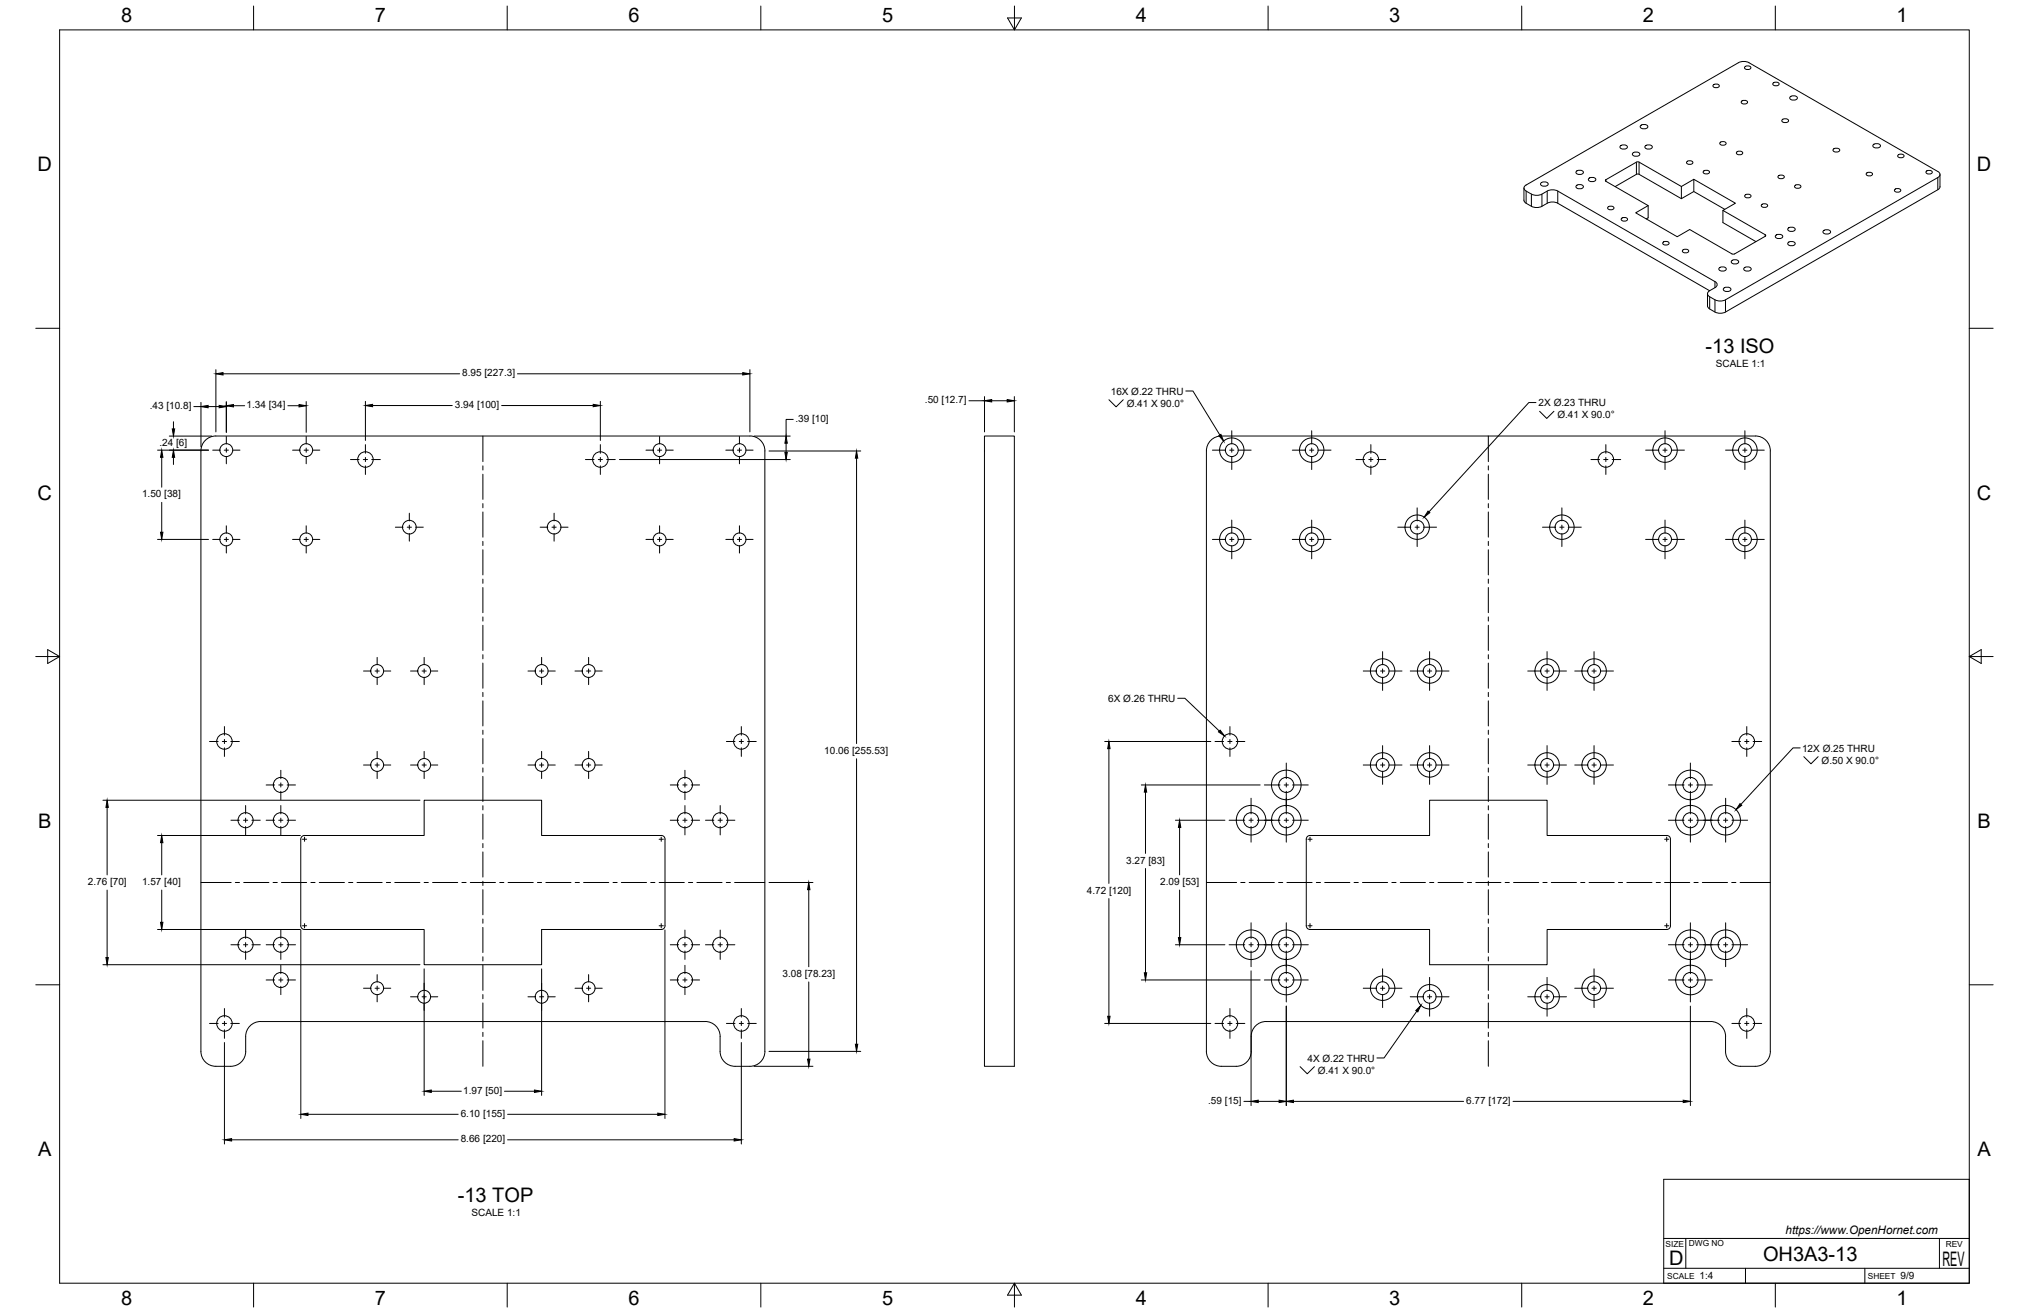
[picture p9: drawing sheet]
<svg xmlns="http://www.w3.org/2000/svg" width="864mm" height="559mm" viewBox="0 0 864 559" stroke-linecap="round" stroke-linejoin="round" font-family="sans-serif">
<!-- layer: Visible -->
<g fill="none" stroke="#000" stroke-width=".43">
<path d="M729.2 36.2a1.67 1.67 0 0 1 2.6 .3 1.57 1.57 0 0 1-2.7 0zM742.6 28.5a1.67 1.67 0 0 1 2.6 .3 1.57 1.57 0 0 1-2.7 0zM754.6 35.4a1.67 1.67 0 0 1 2.7 .3 1.57 1.57 0 0 1-2.8 0zM698.3 53.5a1.93 1.93 0 0 1 3.1 .5 1.86 1.86 0 0 1-3.3-.2zM741.2 43.2a1.67 1.67 0 0 1 2.6 .3 1.57 1.57 0 0 1-2.7 0zM758.5 51a1.7 1.7 0 0 1 2.8 .5 1.64 1.64 0 0 1-2.9-.3zM761.9 41.3a1.93 1.93 0 0 1 3.1 .5 1.86 1.86 0 0 1-3.2-.3zM655.9 77.9a1.93 1.93 0 0 1 3 .6 1.86 1.86 0 0 1-3.2-.3zM670.9 79a1.87 1.87 0 0 1 3 .6 1.81 1.81 0 0 1-3.1-.3zM670.9 72.9a1.87 1.87 0 0 1 3 .6 1.81 1.81 0 0 1-3.1-.3zM676.2 76a1.87 1.87 0 0 1 3 .5 1.81 1.81 0 0 1-3.1-.2zM683.5 76.5l13.6-7.6 18.5 10.5 5.3-3.1 17.7 10.2-5.3 3.1 18 10.3 .2 .5-13.7 7.8-18.6-10.5-5.3 3.1-17.7-10.2 5.3-3.1-18-10.3"/>
<path d="M683.5 76.5l-.2 .3 .2 .3M687.5 79.4l9-5.2 .9-.1 18.2 10.5 5.3-3.1 13.2 7.6M689.7 62.1a1.87 1.87 0 0 1 3 .6 1.81 1.81 0 0 1-3.2-.3zM694.9 65.2a1.87 1.87 0 0 1 3.1 .5 1.81 1.81 0 0 1-3.2-.2zM700.3 62.1a1.87 1.87 0 0 1 3 .6 1.81 1.81 0 0 1-3.2-.3zM715.6 79.4v5.2M717.9 68.9a1.67 1.67 0 0 1 2.7 .3 1.57 1.57 0 0 1-2.8 0zM720.9 76.3v5.2M725 72.9a1.67 1.67 0 0 1 2.6 .3 1.57 1.57 0 0 1-2.7 0zM732.1 60.7a1.67 1.67 0 0 1 2.6 .3 1.57 1.57 0 0 1-2.7 0zM739.1 64.8a1.67 1.67 0 0 1 2.7 .3 1.57 1.57 0 0 1-2.8 0zM756.8 75a1.67 1.67 0 0 1 2.7 .3 1.57 1.57 0 0 1-2.8 0z"/>
<path d="M763.9 79.1a1.67 1.67 0 0 1 2.6 .3 1.57 1.57 0 0 1-2.7 0zM780.3 63.5a1.7 1.7 0 0 1 2.7 .5 1.64 1.64 0 0 1-2.8-.2zM794.4 73.8a1.67 1.67 0 0 1 2.6 .3 1.57 1.57 0 0 1-2.7 0zM797.3 61.6a1.93 1.93 0 0 1 3.1 .6 1.86 1.86 0 0 1-3.3-.3zM807.8 66.1a1.67 1.67 0 0 1 2.6 .3 1.57 1.57 0 0 1-2.7 0zM819.8 73a1.67 1.67 0 0 1 2.7 .3 1.57 1.57 0 0 1-2.8 0zM825.7 74.3v5.1l-.2 .7-.7 .6-90.4 52.1-2.6 .5a7.5 7.5 0 0 1-4.1-1.8l-.9-1.3M648.6 80v5.2l1 1.3a7.1 7.1 0 0 0 4.8 1.8 7.3 7.3 0 0 0 4.1-1.8l2.6-.5 1.9 .5 64.7 37.2M684.3 88.2a1.67 1.67 0 0 1 2.7 .3 1.57 1.57 0 0 1-2.8 0zM690.1 93a1.67 1.67 0 0 1 2.6 .3 1.57 1.57 0 0 1-2.7 0zM701.5 87.5v5.2l-.8 .5M733.3 89.6v5.1l14.1 8.1"/>
<path d="M742.7 83.1a1.67 1.67 0 0 1 2.6 .3 1.57 1.57 0 0 1-2.7 0zM749.7 87.2a1.67 1.67 0 0 1 2.7 .3 1.57 1.57 0 0 1-2.8 0zM761.1 97.2a1.87 1.87 0 0 1 3 .5 1.81 1.81 0 0 1-3.2-.3zM776.1 98.3a1.93 1.93 0 0 1 3 .5 1.86 1.86 0 0 1-3.2-.3zM806.4 80.7a1.67 1.67 0 0 1 2.6 .3 1.57 1.57 0 0 1-2.7 0zM707.8 103.2a1.67 1.67 0 0 1 2.6 .3 1.57 1.57 0 0 1-2.7 0zM716.1 106.5a1.67 1.67 0 0 1 2.7 .3 1.57 1.57 0 0 1-2.8 0zM731.7 114.1a1.87 1.87 0 0 1 3 .5 1.81 1.81 0 0 1-3.1-.3zM737 111a1.87 1.87 0 0 1 3 .6 1.81 1.81 0 0 1-3.1-.3zM742.3 114.1a1.87 1.87 0 0 1 3 .5 1.81 1.81 0 0 1-3.1-.3zM755.8 100.2a1.87 1.87 0 0 1 3 .6 1.81 1.81 0 0 1-3.2-.3zM761.1 103.3a1.87 1.87 0 0 1 3 .5 1.81 1.81 0 0 1-3.2-.3z"/>
<path d="M726.8 125v5.2M729.9 122.4l-2.2 1.3M730 122.4l.7-.7 .2-.8-1-1.1-66.9-38.5-2.6-.5a7.3 7.3 0 0 0-4.1 1.8l-2.6 .5a7.5 7.5 0 0 1-4.1-1.8l-.9-1.1 .1-.8 .8-.7 90.3-52 1.9-.5 2.6 .5 81.2 47v1.2l-.8 .7-90.4 52-2.6 .5a7.5 7.5 0 0 1-4.1-1.8l-.8-.7-.1-.8 .9-1.1M733.6 122.7a1.93 1.93 0 0 1 3.1 .6 1.86 1.86 0 0 1-3.2-.3zM325.5 191.9v255.6M325.6 191.9a6.3 6.3 0 0 0-6.4-6.3l-227.3-.1a6.4 6.4 0 0 0-6.4 6.4v255.6a6.4 6.4 0 0 0 6.4 6.3h6.3a6.4 6.4 0 0 0 6.4-6.3v-6.4M419 185.6h12.7v268.2h-12.7zM129.6 355.6h50.9v-15h50v15h51M129.6 355.6l-1.3 .6-.3 1v36.8l.3 .9 1.3 .7h50.9v15h50v-15h51l.9-.3 .7-1.3-.1-36.8-.2-1-1.3-.6M557.6 355.6h50.9v-15h50v15h50.9M709.4 355.6l1.3 .6 .3 1v36.8l-.3 .9-1.3 .7h-50.9v15h-50v-15h-50.9l-1-.3-.6-1.3v-36.8l.3-1 1.3-.6M104.6 441.1a6.4 6.4 0 0 1 6.3-6.4l189.2 .1a6.3 6.3 0 0 1 6.4 6.3"/>
<path d="M306.5 441.1v6.4a6.4 6.4 0 0 0 6.4 6.3h6.3a6.4 6.4 0 0 0 6.4-6.3M532.5 441.1a6.4 6.4 0 0 1 6.4-6.4l189.2 .1a6.3 6.3 0 0 1 6.4 6.3M532.5 441.1l.1 6.4a6.4 6.4 0 0 1-6.4 6.3h-6.4a6.4 6.4 0 0 1-6.3-6.3v-255.6a6.3 6.3 0 0 1 6.3-6.3l227.4-.1a6.4 6.4 0 0 1 6.3 6.4v255.6a6.3 6.3 0 0 1-6.3 6.3h-6.4a6.4 6.4 0 0 1-6.4-6.3v-6.4"/>
<circle cx="96.3" cy="191.6" r="2.74"/>
<circle cx="130.3" cy="191.6" r="2.74"/>
<circle cx="155.5" cy="195.6" r="3.3"/>
<circle cx="255.5" cy="195.6" r="3.3"/>
<circle cx="280.7" cy="191.6" r="2.74"/>
<circle cx="314.8" cy="191.6" r="2.74"/>
<circle cx="524.3" cy="191.6" r="2.74"/>
<circle cx="524.3" cy="191.6" r="5.2"/>
<circle cx="558.3" cy="191.6" r="2.74"/>
<circle cx="558.3" cy="191.6" r="5.2"/>
<circle cx="583.5" cy="195.6" r="3.3"/>
<circle cx="683.5" cy="195.6" r="3.3"/>
<circle cx="708.7" cy="191.6" r="2.74"/>
<circle cx="708.7" cy="191.6" r="5.2"/>
<circle cx="742.7" cy="191.6" r="2.74"/>
<circle cx="742.7" cy="191.6" r="5.2"/>
<circle cx="96.3" cy="229.6" r="2.74"/>
<circle cx="130.3" cy="229.6" r="2.74"/>
<circle cx="174.2" cy="224.4" r="2.91"/>
<circle cx="235.8" cy="224.4" r="2.91"/>
<circle cx="280.7" cy="229.6" r="2.74"/>
<circle cx="314.8" cy="229.6" r="2.74"/>
<circle cx="524.3" cy="229.6" r="2.74"/>
<circle cx="524.3" cy="229.6" r="5.2"/>
<circle cx="558.3" cy="229.6" r="2.74"/>
<circle cx="558.3" cy="229.6" r="5.2"/>
<circle cx="603.2" cy="224.4" r="2.91"/>
<circle cx="603.2" cy="224.4" r="5.2"/>
<circle cx="664.8" cy="224.4" r="2.91"/>
<circle cx="664.8" cy="224.4" r="5.2"/>
<circle cx="708.7" cy="229.6" r="2.74"/>
<circle cx="708.7" cy="229.6" r="5.2"/>
<circle cx="742.7" cy="229.6" r="2.74"/>
<circle cx="742.7" cy="229.6" r="5.2"/>
<circle cx="160.5" cy="285.6" r="2.74"/>
<circle cx="180.5" cy="285.6" r="2.74"/>
<circle cx="230.5" cy="285.6" r="2.74"/>
<circle cx="250.5" cy="285.6" r="2.74"/>
<circle cx="588.5" cy="285.6" r="2.74"/>
<circle cx="588.5" cy="285.6" r="5.2"/>
<circle cx="608.5" cy="285.6" r="2.74"/>
<circle cx="608.5" cy="285.6" r="5.2"/>
<circle cx="658.5" cy="285.6" r="2.74"/>
<circle cx="658.5" cy="285.6" r="5.2"/>
<circle cx="678.5" cy="285.6" r="2.74"/>
<circle cx="678.5" cy="285.6" r="5.2"/>
<circle cx="95.5" cy="315.6" r="3.3"/>
<circle cx="315.5" cy="315.6" r="3.3"/>
<circle cx="523.5" cy="315.6" r="3.3"/>
<circle cx="743.5" cy="315.6" r="3.3"/>
<circle cx="119.5" cy="334.1" r="3.2"/>
<circle cx="160.5" cy="325.6" r="2.74"/>
<circle cx="180.5" cy="325.6" r="2.74"/>
<circle cx="230.5" cy="325.6" r="2.74"/>
<circle cx="250.5" cy="325.6" r="2.74"/>
<circle cx="291.5" cy="334.1" r="3.2"/>
<circle cx="547.5" cy="334.1" r="3.2"/>
<circle cx="547.5" cy="334.1" r="6.3"/>
<circle cx="588.5" cy="325.6" r="2.74"/>
<circle cx="588.5" cy="325.6" r="5.2"/>
<circle cx="608.5" cy="325.6" r="2.74"/>
<circle cx="608.5" cy="325.6" r="5.2"/>
<circle cx="658.5" cy="325.6" r="2.74"/>
<circle cx="658.5" cy="325.6" r="5.2"/>
<circle cx="678.5" cy="325.6" r="2.74"/>
<circle cx="678.5" cy="325.6" r="5.2"/>
<circle cx="719.5" cy="334.1" r="3.2"/>
<circle cx="719.5" cy="334.1" r="6.3"/>
<circle cx="104.5" cy="349.1" r="3.2"/>
<circle cx="119.5" cy="349.1" r="3.2"/>
<circle cx="291.5" cy="349.1" r="3.2"/>
<circle cx="306.5" cy="349.1" r="3.2"/>
<circle cx="532.5" cy="349.1" r="3.2"/>
<circle cx="532.5" cy="349.1" r="6.3"/>
<circle cx="547.5" cy="349.1" r="3.2"/>
<circle cx="547.5" cy="349.1" r="6.3"/>
<circle cx="719.5" cy="349.1" r="3.2"/>
<circle cx="719.5" cy="349.1" r="6.3"/>
<circle cx="734.5" cy="349.1" r="3.2"/>
<circle cx="734.5" cy="349.1" r="6.3"/>
<circle cx="104.5" cy="402.1" r="3.2"/>
<circle cx="119.5" cy="402.1" r="3.2"/>
<circle cx="119.5" cy="417.1" r="3.2"/>
<circle cx="291.5" cy="417.1" r="3.2"/>
<circle cx="291.5" cy="402.1" r="3.2"/>
<circle cx="306.5" cy="402.1" r="3.2"/>
<circle cx="532.5" cy="402.1" r="3.2"/>
<circle cx="532.5" cy="402.1" r="6.3"/>
<circle cx="547.5" cy="417.1" r="3.2"/>
<circle cx="547.5" cy="402.1" r="3.2"/>
<circle cx="547.5" cy="402.1" r="6.3"/>
<circle cx="547.5" cy="417.1" r="6.3"/>
<circle cx="719.5" cy="417.1" r="3.2"/>
<circle cx="719.5" cy="402.1" r="3.2"/>
<circle cx="719.5" cy="417.1" r="6.3"/>
<circle cx="719.5" cy="402.1" r="6.3"/>
<circle cx="734.5" cy="402.1" r="3.2"/>
<circle cx="734.5" cy="402.1" r="6.3"/>
<circle cx="95.5" cy="435.6" r="3.3"/>
<circle cx="160.5" cy="420.6" r="2.74"/>
<circle cx="180.5" cy="424.2" r="2.74"/>
<circle cx="230.5" cy="424.2" r="2.74"/>
<circle cx="250.5" cy="420.6" r="2.74"/>
<circle cx="315.5" cy="435.6" r="3.3"/>
<circle cx="523.5" cy="435.6" r="3.3"/>
<circle cx="588.5" cy="420.6" r="2.74"/>
<circle cx="588.5" cy="420.6" r="5.2"/>
<circle cx="608.5" cy="424.2" r="2.74"/>
<circle cx="608.5" cy="424.2" r="5.2"/>
<circle cx="658.5" cy="424.2" r="2.74"/>
<circle cx="658.5" cy="424.2" r="5.2"/>
<circle cx="678.5" cy="420.6" r="2.74"/>
<circle cx="678.5" cy="420.6" r="5.2"/>
<circle cx="743.5" cy="435.6" r="3.3"/>
</g>
<!-- layer: Visible Narrow -->
<g fill="none" stroke="#000" stroke-width=".43">
<path d="M683.5 76.5v.6M696.5 69.3v4.6M697.6 69.3v4.6M824.8 75.8v4.7M649.6 81.6v4.7M651.8 82.9v4.6M656.3 82.9v4.6M658.5 81.6v4.7M663 81.6v4.7M751.3 99.9v.6M729.9 120v2.3M727.7 126.6v4.6"/>
<path d="M729.9 127.9v4.6M734.4 127.9v4.6"/>
</g>
<!-- layer: Border -->
<g fill="none" stroke="#000" stroke-width=".43">
<path d="M25.4 12.7h812.8v533.4h-812.8zM107.9 2.6v10.1M215.9 2.6v10.1M323.8 2.6v10.1M428.8 7.6h5.9l-2.9 5.1zM431.8 2.6v10.1M539.7 2.6v10.1M647.7 2.6v10.1M755.6 2.6v10.1M15.2 139.7h10.2M838.2 139.7h10.1M15.2 279.4h10.2"/>
<path d="M20.3 276.5l5.1 2.9-5.1 3zM838.2 279.4l5.1-2.9v5.9zM838.2 279.4h10.1M15.2 419.1h10.2M838.2 419.1h10.1M107.9 546.1v10.2M215.9 546.1v10.2M323.8 546.1v10.2M431.8 546.1l2.9 5.1h-5.9zM431.8 546.1v10.2M539.7 546.1v10.2M647.7 546.1v10.2"/>
<path d="M755.6 546.1v10.2"/>
</g>
<!-- layer: Titleblock -->
<path d="M708.1 501.9h130.1v44.2h-130.1zM708.1 539.8h130.1M708.1 527.1h130.1M717.5 527.1v12.7M742.9 539.8v6.3M793.7 539.8v6.3M825.5 527.1v12.7" fill="none" stroke="#000" stroke-width=".43"/>
<!-- layer: Smart Centers -->
<g fill="none" stroke="#000" stroke-width=".43">
<path d="M90.5 191.6h3.2M95.4 191.6h1.8M96.3 185.8v3.1M96.3 190.7v1.8M96.3 194.3v3.1M99 191.6h3.1M124.5 191.6h3.2M129.4 191.6h1.8M130.3 185.8v3.1M130.3 190.7v1.8M130.3 194.3v3.1M133 191.6h3.1"/>
<path d="M149.2 195.6h3.6M154.6 195.6h1.8M155.5 189.2v3.7M155.5 194.7v1.8M155.5 198.3v3.6M158.2 195.6h3.7M205.5 185.6v10.9M205.5 198.2v1.8M249.2 195.6h3.7M254.6 195.6h1.8M255.5 189.2v3.7M255.5 194.7v1.8"/>
<path d="M255.5 198.3v3.6M258.2 195.6h3.7M274.9 191.6h3.1M279.8 191.6h1.8M280.7 185.8v3.1M280.7 190.7v1.8M280.7 194.3v3.1M283.4 191.6h3.1M308.9 191.6h3.1M313.8 191.6h1.8M314.7 185.8v3.1M314.7 190.7v1.8"/>
<path d="M314.7 194.3v3.1M317.4 191.6h3.1M516 191.6h5.6M523.4 191.6h1.8M524.3 183.3v5.6M524.3 190.7v1.8M524.3 194.3v5.5M527 191.6h5.5M550 191.6h5.6M557.4 191.6h1.8M558.3 183.3v5.6M558.3 190.7v1.8"/>
<path d="M558.3 194.3v5.5M561 191.6h5.5M577.1 195.6h3.7M582.6 195.6h1.8M583.5 189.2v3.7M583.5 194.7v1.8M583.5 198.3v3.6M586.2 195.6h3.6M633.5 185.6v10.9M633.5 198.2v1.8M677.1 195.6h3.7M682.6 195.6h1.8"/>
<path d="M683.5 189.2v3.7M683.5 194.7v1.8M683.5 198.3v3.6M686.2 195.6h3.6M700.4 191.6h5.6M707.8 191.6h1.8M708.7 183.3v5.6M708.7 190.7v1.8M708.7 194.3v5.5M711.4 191.6h5.5M734.4 191.6h5.6M741.8 191.6h1.8"/>
<path d="M742.7 183.3v5.6M742.7 190.7v1.8M742.7 194.3v5.5M745.4 191.6h5.5M174.2 218.4v3.3M205.5 201.8v10.7M205.5 214.3v1.8M205.5 217.9v10.7M235.8 218.4v3.3M603.2 216.1v5.6M633.5 201.8v10.7M633.5 214.3v1.8"/>
<path d="M633.5 217.9v10.7M664.8 216.1v5.6M90.5 229.6h3.2M95.4 229.6h1.8M96.3 223.8v3.1M96.3 228.7v1.8M96.3 232.3v3.1M99 229.6h3.1M124.5 229.6h3.2M129.4 229.6h1.8M130.3 223.8v3.1M130.3 228.7v1.8"/>
<path d="M130.3 232.3v3.1M133 229.6h3.1M168.3 224.4h3.3M173.3 224.4h1.8M174.2 223.5v1.8M174.2 227.1v3.2M176.9 224.4h3.3M205.5 230.4v1.8M205.5 234v10.7M229.9 224.4h3.3M234.9 224.4h1.8M235.8 223.5v1.8"/>
<path d="M235.8 227.1v3.2M238.5 224.4h3.3M274.9 229.6h3.1M279.8 229.6h1.8M280.7 223.8v3.1M280.7 228.7v1.8M280.7 232.3v3.1M283.4 229.6h3.1M308.9 229.6h3.1M313.8 229.6h1.8M314.7 223.8v3.1M314.7 228.7v1.8"/>
<path d="M314.7 232.3v3.1M317.4 229.6h3.1M516 229.6h5.6M523.4 229.6h1.8M524.3 221.3v5.6M524.3 228.7v1.8M524.3 232.3v5.5M527 229.6h5.5M550 229.6h5.6M557.4 229.6h1.8M558.3 221.3v5.6M558.3 228.7v1.8"/>
<path d="M558.3 232.3v5.5M561 229.6h5.5M594.9 224.4h5.6M602.3 224.4h1.8M603.2 223.5v1.8M603.2 227.1v5.5M605.9 224.4h5.5M633.5 230.4v1.8M633.5 234v10.7M656.5 224.4h5.6M663.9 224.4h1.8M664.8 223.5v1.8"/>
<path d="M664.8 227.1v5.5M667.5 224.4h5.5M700.4 229.6h5.6M707.8 229.6h1.8M708.7 221.3v5.6M708.7 228.7v1.8M708.7 232.3v5.5M711.4 229.6h5.5M734.4 229.6h5.6M741.8 229.6h1.8M742.7 221.3v5.6M742.7 228.7v1.8"/>
<path d="M742.7 232.3v5.5M745.4 229.6h5.5M205.5 246.5v1.8M205.5 250v10.8M633.5 246.5v1.8M633.5 250v10.8M160.5 279.8v3.1M180.5 279.8v3.1M205.5 262.6v1.7M205.5 266.1v10.7M205.5 278.6v1.8M230.5 279.8v3.1"/>
<path d="M250.5 279.8v3.1M588.5 277.3v5.6M608.5 277.3v5.6M633.5 262.6v1.7M633.5 266.1v10.7M633.5 278.6v1.8M658.5 277.3v5.6M678.5 277.3v5.6M154.7 285.6h3.2M159.6 285.6h1.8M160.5 284.7v1.8M160.5 288.2v3.2"/>
<path d="M163.2 285.6h3.1M174.7 285.6h3.1M179.6 285.6h1.8M180.5 284.7v1.8M180.5 288.2v3.2M183.2 285.6h3.1M205.5 282.2v10.7M205.5 294.7v1.8M205.5 298.3v10.7M224.7 285.6h3.2M229.6 285.6h1.8M230.5 284.7v1.8"/>
<path d="M230.5 288.2v3.2M233.2 285.6h3.1M244.7 285.6h3.1M249.6 285.6h1.8M250.5 284.7v1.8M250.5 288.2v3.2M253.2 285.6h3.1M580.2 285.6h5.6M587.6 285.6h1.8M588.5 284.7v1.8M588.5 288.2v5.6M591.2 285.6h5.5"/>
<path d="M600.2 285.6h5.6M607.6 285.6h1.8M608.5 284.7v1.8M608.5 288.2v5.6M611.2 285.6h5.5M633.5 282.2v10.7M633.5 294.7v1.8M633.5 298.3v10.7M650.2 285.6h5.6M657.6 285.6h1.8M658.5 284.7v1.8M658.5 288.2v5.6"/>
<path d="M661.2 285.6h5.5M670.2 285.6h5.6M677.6 285.6h1.8M678.5 284.7v1.8M678.5 288.2v5.6M681.2 285.6h5.5M89.2 315.6h3.7M94.6 315.6h1.8M95.5 309.2v3.7M95.5 314.7v1.8M95.5 318.3v3.6M98.2 315.6h3.7"/>
<path d="M160.5 319.8v3.1M180.5 319.8v3.1M205.5 310.8v1.7M205.5 314.3v10.8M230.5 319.8v3.1M250.5 319.8v3.1M309.2 315.6h3.6M314.6 315.6h1.8M315.5 309.2v3.7M315.5 314.7v1.8M315.5 318.3v3.6M318.2 315.6h3.7"/>
<path d="M517.1 315.6h3.7M522.6 315.6h1.8M523.5 309.2v3.7M523.5 314.7v1.8M523.5 318.3v3.6M526.2 315.6h3.6M588.5 317.3v5.6M608.5 317.3v5.6M633.5 310.8v1.7M633.5 314.3v10.8M658.5 317.3v5.6M678.5 317.3v5.6"/>
<path d="M737.1 315.6h3.7M742.6 315.6h1.8M743.5 309.2v3.7M743.5 314.7v1.8M743.5 318.3v3.6M746.2 315.6h3.6M113.3 334.1h3.6M118.6 334.1h1.8M119.5 327.8v3.6M119.5 333.2v1.8M119.5 336.8v3.5M122.2 334.1h3.6"/>
<path d="M154.7 325.6h3.2M159.6 325.6h1.8M160.5 324.7v1.8M160.5 328.3v3.1M163.2 325.6h3.1M174.7 325.6h3.1M179.6 325.6h1.8M180.5 324.7v1.8M180.5 328.3v3.1M183.2 325.6h3.1M205.5 326.8v1.8M205.5 330.4v10.7"/>
<path d="M224.7 325.6h3.2M229.6 325.6h1.8M230.5 324.7v1.8M230.5 328.3v3.1M233.2 325.6h3.1M244.7 325.6h3.1M249.6 325.6h1.8M250.5 324.7v1.8M250.5 328.3v3.1M253.2 325.6h3.1M285.3 334.1h3.5M290.6 334.1h1.8"/>
<path d="M291.5 327.8v3.6M291.5 333.2v1.8M291.5 336.8v3.5M294.2 334.1h3.6M532.5 339.7v6.7M538.1 334.1h6.7M546.6 334.1h1.8M547.5 324.7v6.7M547.5 333.2v1.8M547.5 336.8v9.6M550.2 334.1h6.6M580.2 325.6h5.6"/>
<path d="M587.6 325.6h1.8M588.5 324.7v1.8M588.5 328.3v5.5M591.2 325.6h5.5M600.2 325.6h5.6M607.6 325.6h1.8M608.5 324.7v1.8M608.5 328.3v5.5M611.2 325.6h5.5M633.5 326.8v1.8M633.5 330.4v10.7M650.2 325.6h5.6"/>
<path d="M657.6 325.6h1.8M658.5 324.7v1.8M658.5 328.3v5.5M661.2 325.6h5.5M670.2 325.6h5.6M677.6 325.6h1.8M678.5 324.7v1.8M678.5 328.3v5.5M681.2 325.6h5.5M710.1 334.1h6.7M718.6 334.1h1.8M719.5 324.7v6.7"/>
<path d="M719.5 333.2v1.8M719.5 336.8v9.6M722.2 334.1h6.6M734.5 339.7v6.7M98.3 349.1h3.6M103.6 349.1h1.8M104.5 342.8v3.6M104.5 348.2v1.8M104.5 351.7v3.6M107.2 349.1h3.6M113.3 349.1h3.6M118.6 349.1h1.8"/>
<path d="M119.5 342.8v3.6M119.5 348.2v1.8M119.5 351.7v3.6M122.2 349.1h3.6M128.7 357.2h1.8M129.6 356.3v1.8M205.5 342.9v1.8M205.5 346.5v10.7M205.5 359v1.8M280.5 357.2h1.8M281.4 356.3v1.8M285.3 349.1h3.5"/>
<path d="M290.6 349.1h1.8M291.5 342.8v3.6M291.5 348.2v1.8M291.5 351.7v3.6M294.2 349.1h3.6M300.3 349.1h3.5M305.6 349.1h1.8M306.5 342.8v3.6M306.5 348.2v1.8M306.5 351.7v3.6M309.2 349.1h3.6M523.1 349.1h6.7"/>
<path d="M531.6 349.1h1.8M532.5 348.2v1.8M532.5 351.7v6.7M535.2 349.1h9.6M546.6 349.1h1.8M547.5 348.2v1.8M547.5 351.7v6.7M550.2 349.1h6.6M556.7 357.2h1.8M557.6 356.3v1.8M633.5 342.9v1.8M633.5 346.5v10.7"/>
<path d="M633.5 359v1.8M708.5 357.2h1.8M709.4 356.3v1.8M710.1 349.1h6.7M718.6 349.1h1.8M719.5 348.2v1.8M719.5 351.7v6.7M722.2 349.1h9.6M733.6 349.1h1.8M734.5 348.2v1.8M734.5 351.7v6.7M737.2 349.1h6.6"/>
<path d="M85.5 375.6h12.9M100.2 375.6h1.7M103.7 375.6h10.7M116.2 375.6h1.8M119.8 375.6h10.7M132.3 375.6h1.8M135.9 375.6h10.7M148.4 375.6h1.8M152 375.6h10.7M164.4 375.6h1.8M168 375.6h10.7M180.5 375.6h1.8"/>
<path d="M184.1 375.6h10.7M196.6 375.6h1.8M200.2 375.6h10.7M205.5 362.6v10.7M205.5 375.1v1.8M205.5 378.6v10.7M212.7 375.6h1.8M216.2 375.6h10.8M228.7 375.6h1.8M232.3 375.6h10.7M244.8 375.6h1.8M248.4 375.6h10.7"/>
<path d="M260.9 375.6h1.8M264.5 375.6h10.7M277 375.6h1.7M280.5 375.6h10.8M293 375.6h1.8M296.6 375.6h10.7M309.1 375.6h1.8M312.7 375.6h12.8M513.5 375.6h12.8M528.1 375.6h1.8M531.7 375.6h10.7M544.2 375.6h1.8"/>
<path d="M547.8 375.6h10.7M560.3 375.6h1.7M563.8 375.6h10.7M576.3 375.6h1.8M579.9 375.6h10.7M592.4 375.6h1.8M596 375.6h10.7M608.5 375.6h1.8M612.1 375.6h10.7M624.6 375.6h1.7M628.1 375.6h10.8M633.5 362.6v10.7"/>
<path d="M633.5 375.1v1.8M633.5 378.6v10.7M640.6 375.6h1.8M644.2 375.6h10.7M656.7 375.6h1.8M660.3 375.6h10.7M672.8 375.6h1.8M676.3 375.6h10.8M688.8 375.6h1.8M692.4 375.6h10.7M704.9 375.6h1.8M708.5 375.6h10.7"/>
<path d="M721 375.6h1.8M724.6 375.6h10.7M737.1 375.6h1.7M740.6 375.6h12.9M104.5 395.8v3.6M119.5 395.8v3.6M128.7 394h1.8M129.6 393.1v1.8M205.5 391.1v1.8M205.5 394.7v10.7M280.5 394h1.8M281.4 393.1v1.8"/>
<path d="M291.5 395.8v3.6M306.5 395.8v3.6M532.5 392.7v6.7M547.5 392.7v6.7M556.7 394h1.8M557.6 393.1v1.8M633.5 391.1v1.8M633.5 394.7v10.7M708.5 394h1.8M709.4 393.1v1.8M719.5 392.7v6.7M734.5 392.7v6.7"/>
<path d="M98.3 402.1h3.6M103.6 402.1h1.8M104.5 401.2v1.8M104.5 404.7v3.6M107.2 402.1h3.6M113.3 402.1h3.6M113.3 417.1h3.6M118.6 402.1h1.8M118.6 417.1h1.8M119.5 401.2v1.8M119.5 404.7v3.6M119.5 410.8v3.6"/>
<path d="M119.5 416.2v1.8M119.5 419.8v3.5M122.2 402.1h3.6M122.2 417.1h3.6M160.5 414.8v3.1M160.5 419.7v1.8M180.5 418.4v3.1M205.5 407.2v1.8M205.5 410.8v10.7M230.5 418.4v3.1M250.5 414.8v3.1M250.5 419.7v1.8"/>
<path d="M285.3 402.1h3.5M285.3 417.1h3.5M290.6 402.1h1.8M290.6 417.1h1.8M291.5 401.2v1.8M291.5 404.7v3.6M291.5 410.8v3.6M291.5 416.2v1.8M291.5 419.8v3.5M294.2 402.1h3.6M294.2 417.1h3.6M300.3 402.1h3.5"/>
<path d="M305.6 402.1h1.8M306.5 401.2v1.8M306.5 404.7v3.6M309.2 402.1h3.6M523.1 402.1h6.7M531.6 402.1h1.8M532.5 401.2v1.8M532.5 404.7v6.7M535.2 402.1h9.6M538.1 417.1h6.7M546.6 402.1h1.8M546.6 417.1h1.8"/>
<path d="M547.5 401.2v1.8M547.5 404.7v9.7M547.5 416.2v1.8M547.5 419.8v6.6M550.2 402.1h6.6M550.2 417.1h6.6M588.5 412.3v5.6M588.5 419.7v1.8M608.5 416v5.5M633.5 407.2v1.8M633.5 410.8v10.7M658.5 416v5.5"/>
<path d="M678.5 412.3v5.6M678.5 419.7v1.8M710.1 402.1h6.7M710.1 417.1h6.7M718.6 402.1h1.8M718.6 417.1h1.8M719.5 401.2v1.8M719.5 404.7v9.7M719.5 416.2v1.8M719.5 419.8v6.6M722.2 402.1h9.6M722.2 417.1h6.6"/>
<path d="M733.6 402.1h1.8M734.5 401.2v1.8M734.5 404.7v6.7M737.2 402.1h6.6M89.2 435.6h3.7M94.6 435.6h1.8M95.5 429.2v3.7M95.5 434.7v1.8M95.5 438.3v3.6M98.2 435.6h3.7M154.7 420.6h3.2M159.6 420.6h1.8"/>
<path d="M160.5 423.2v3.2M163.2 420.6h3.1M174.7 424.2h3.1M179.6 424.2h1.8M180.5 423.3v1.8M180.5 426.9v3.1M183.2 424.2h3.1M205.5 423.3v1.8M205.5 426.8v10.8M205.5 439.4v1.7M224.7 424.2h3.2M229.6 424.2h1.8"/>
<path d="M230.5 423.3v1.8M230.5 426.9v3.1M233.2 424.2h3.1M244.7 420.6h3.1M249.6 420.6h1.8M250.5 423.2v3.2M253.2 420.6h3.1M309.2 435.6h3.6M314.6 435.6h1.8M315.5 429.2v3.7M315.5 434.7v1.8M315.5 438.3v3.6"/>
<path d="M318.2 435.6h3.7M517.1 435.6h3.7M522.6 435.6h1.8M523.5 429.2v3.7M523.5 434.7v1.8M523.5 438.3v3.6M526.2 435.6h3.6M580.2 420.6h5.6M587.6 420.6h1.8M588.5 423.2v5.6M591.2 420.6h5.5M600.2 424.2h5.6"/>
<path d="M607.6 424.2h1.8M608.5 423.3v1.8M608.5 426.9v5.6M611.2 424.2h5.5M633.5 423.3v1.8M633.5 426.8v10.8M633.5 439.4v1.7M650.2 424.2h5.6M657.6 424.2h1.8M658.5 423.3v1.8M658.5 426.9v5.6M661.2 424.2h5.5"/>
<path d="M670.2 420.6h5.6M677.6 420.6h1.8M678.5 423.2v5.6M681.2 420.6h5.5M737.1 435.6h3.7M742.6 435.6h1.8M743.5 429.2v3.7M743.5 434.7v1.8M743.5 438.3v3.6M746.2 435.6h3.6M205.5 442.9v10.9M633.5 442.9v10.9"/>
</g>
<!-- layer: FD_Dimensions -->
<g fill="none" stroke="#000" stroke-width=".43">
<path d="M91.9 157.3v26.5M94.9 159.1h100.8M220.2 159.1h95.9M319.2 157.3v26.5M73.8 179.5v3M82.5 173h3M85.5 171.3v18.9M88.6 173h4.7M96.3 170.9v13.1M99.4 172.7h4.7M122.5 172.7h4.8M130.3 170.9v13.1"/>
<path d="M155.5 170.8v16.7M158.6 172.6h33.9M213.5 172.6h39M255.5 170.8v16.7M337.6 178.5h-3v7.1M412.4 170.6h6.6M419 168.8v15M422.1 170.6h6.6M431.7 168.8v15M67.1 191.6h21.7M68.8 194.6v12.7M72.1 185.6h18"/>
<path d="M73.8 194.6v3.1M263.7 195.6h72.7M321 185.6h15.4M327.3 191.9h39.1M334.6 188.6v3.9M364.6 195v121.5M68.8 213.8v12.7M67.1 229.6h21.7M470.2 315.6h45.2M472 318.6v57.4M364.6 322.9v121.5M485.8 334.1h50.6"/>
<path d="M487.6 337.1v26.1M43.8 340.6h135M45.6 343.6v28.7M67.1 355.6h60.7M68.8 358.6v13.7M500.3 349.1h21.1M502.1 352.1v20.2M45.6 378.8v28.7M68.8 378.8v13.7M327.3 375.6h18.7M344.2 378.6v32.9M487.6 369.6v44.4"/>
<path d="M502.1 378.8v20.2M67.1 395.6h60.7M128 395.8v80.2M283 395.8v80.2M472 382.4v50.1M43.8 410.6h135M180.5 412.3v53.9M230.5 412.3v53.9M344.2 417.9v32.9M485.8 417.1h50.6M500.3 402.1h21.1M532.5 413.2v57.3"/>
<path d="M470.2 435.6h45.2M547.5 428.2v42.3M719.5 428.2v42.3M95.5 443.7v43.2M315.5 443.7v43.2M321 453.8h25M327.3 447.5h39.1M131.1 474.2h63.9M183.6 464.4h12.7M214.7 464.4h12.8M216 474.2h64M529.4 468.7h3.1"/>
<path d="M535.5 468.7h8.9M550.5 468.7h72.5M644 468.7h72.4M98.6 485.1h96.4M216 485.1h96.5"/>
</g>
<g fill="#000" stroke="#000" stroke-width=".43">
<path d="M91.9 159.1l3-.5v1zM316.1 158.6l3.1 .5-3.1 .5zM85.5 173l3.1-.5v1zM93.3 172.5l3 .5-3 .5zM96.3 172.7l3.1-.5v1zM127.3 172.2l3 .5-3 .5zM155.5 172.6l3.1-.5v1zM252.5 172.1l3 .5-3 .5zM419 170.6l3.1-.5v1zM428.7 170.1l3 .5-3 .5zM68.8 191.6l.5 3h-1zM73.8 191.6l.5 3h-1z"/>
<path d="M73.3 182.5h1l-.5 3.1zM334.1 192.5h1l-.5 3.1zM334.6 185.6l.5 3h-1zM364.6 191.9l.5 3.1h-1zM68.3 226.5h1l-.5 3.1zM472 315.6l.5 3h-1zM487.6 334.1l.5 3h-1.1zM45.6 340.6l.5 3h-1zM68.8 355.6l.5 3h-1zM502.1 349.1l.5 3h-1zM344.2 375.6l.5 3h-1zM68.3 392.5h1l-.5 3.1z"/>
<path d="M501.6 399h1l-.5 3.1zM45.1 407.5h1l-.5 3.1zM487 414h1.1l-.5 3.1zM471.5 432.5h1l-.5 3.1zM343.7 450.8h1l-.5 3zM364.1 444.4h1l-.5 3.1zM128 474.2l3.1-.5v1zM180.5 464.4l3.1-.5v1zM227.5 463.9l3 .5-3 .5zM280 473.7l3 .5-3 .5zM532.5 468.7l3-.5v1zM544.4 468.2l3.1 .5-3.1 .5z"/>
<path d="M547.5 468.7l3-.5v1zM716.4 468.2l3.1 .5-3.1 .5zM95.5 485.1l3.1-.5v1zM312.5 484.6l3 .5-3 .5z"/>
</g>
<!-- layer: Hole Notes -->
<path d="M472 170.1l3 3.1 3.1-3.1M504.7 166.4h3l11.5 18.7M653.8 171.3h-3.1l-42.5 46.5M655.3 175l3 3.1 3.1-3.1M501.3 297.2h3l14.7 13.9M766.2 318.3h-3l-22.2 24M767.8 322l3 3.1 3.1-3.1M603 430.4l-13.9 19.9h-3.1M553.4 454l3 3 3.1-3" fill="none" stroke="#000" stroke-width=".43"/>
<path d="M518.8 185.4l.8-.5 1.2 2.8zM607.8 217.5l.8 .7-2.5 1.9zM519.3 310.7l1.9 2.5-2.6-1.7zM740.6 342l.7 .7-2.4 1.9zM604.8 427.9l-1.4 2.8-.8-.6z" fill="#000" stroke="#000" stroke-width=".43"/>
<g font-size="8.5">
<text x="51.6" y="9.4">8</text>
<text x="159.5" y="9.4">7</text>
<text x="267.5" y="9.4">6</text>
<text x="375.4" y="9.3">5</text>
<text x="483.4" y="9.4">4</text>
<text x="591.3" y="9.4">3</text>
<text x="699.3" y="9.4">2</text>
<text x="807.2" y="9.4">1</text>
<text x="16" y="72.9">D</text>
<text x="841.4" y="72.9">D</text>
<text x="726" y="150.2">-13 ISO</text>
<text x="16" y="212.6">C</text>
<text x="841.4" y="212.6">C</text>
<text x="16.2" y="352.3">B</text>
<text x="841.7" y="352.3">B</text>
<text x="16.2" y="492">A</text>
<text x="841.7" y="492">A</text>
<text x="194.9" y="511.6">-13 TOP</text>
<text x="710.4" y="538.4">D</text>
<text x="750.4" y="536.7">OH3A3-13</text>
<text x="826.8" y="538.8">REV</text>
<text x="51.6" y="555.5">8</text>
<text x="159.5" y="555.5">7</text>
<text x="267.5" y="555.5">6</text>
<text x="375.4" y="555.4">5</text>
<text x="483.4" y="555.5">4</text>
<text x="591.3" y="555.5">3</text>
<text x="699.3" y="555.5">2</text>
<text x="807.2" y="555.5">1</text>
</g>
<text font-size="5" x="760" y="525.2">https://www.OpenHornet.com</text>
<g font-size="4.3">
<text x="196.8" y="160.2">8.95 [227.3]</text>
<text x="730.3" y="156.4">SCALE 1:1</text>
<text x="472.8" y="168">16X Ø.22 THRU</text>
<text x="104.9" y="173.8">1.34 [34]</text>
<text x="193.6" y="173.7">3.94 [100]</text>
<text x="393.7" y="171.7">.50 [12.7]</text>
<text x="479.6" y="173.2">Ø.41 X 90.0°</text>
<text x="654.9" y="172.9">2X Ø.23 THRU</text>
<text x="63.7" y="174.1">.43 [10.8]</text>
<text x="338.5" y="179.6">.39 [10]</text>
<text x="662.9" y="178.1">Ø.41 X 90.0°</text>
<text x="67.9" y="189.7">.24 [6]</text>
<text x="60.5" y="211.7">1.50 [38]</text>
<text x="471.7" y="298.8">6X Ø.26 THRU</text>
<text x="350.9" y="320.8">10.06 [255.53]</text>
<text x="767" y="319.9">12X Ø.25 THRU</text>
<text x="775.3" y="325.1">Ø.50 X 90.0°</text>
<text x="479.3" y="367.5">3.27 [83]</text>
<text x="37.4" y="376.7">2.76 [70]</text>
<text x="60.5" y="376.7">1.57 [40]</text>
<text x="493.9" y="376.7">2.09 [53]</text>
<text x="462.6" y="380.3">4.72 [120]</text>
<text x="333" y="415.8">3.08 [78.23]</text>
<text x="556.5" y="451.8">4X Ø.22 THRU</text>
<text x="560.9" y="457">Ø.41 X 90.0°</text>
<text x="197.1" y="465.5">1.97 [50]</text>
<text x="514.2" y="469.8">.59 [15]</text>
<text x="624.1" y="469.8">6.77 [172]</text>
<text x="196.1" y="475.3">6.10 [155]</text>
<text x="196.1" y="486.2">8.66 [220]</text>
<text x="200.7" y="517.7">SCALE 1:1</text>
<text x="723.4" y="544.5">1:4</text>
<text x="809" y="544.5">9/9</text>
</g>
<g font-size="3.5">
<text x="708.9" y="530.9">SIZE</text>
<text x="718.9" y="530.5">DWG NO</text>
<text x="828.2" y="530.9">REV</text>
<text x="709.6" y="544.2">SCALE</text>
<text x="795" y="544.2">SHEET</text>
</g>
</svg>
